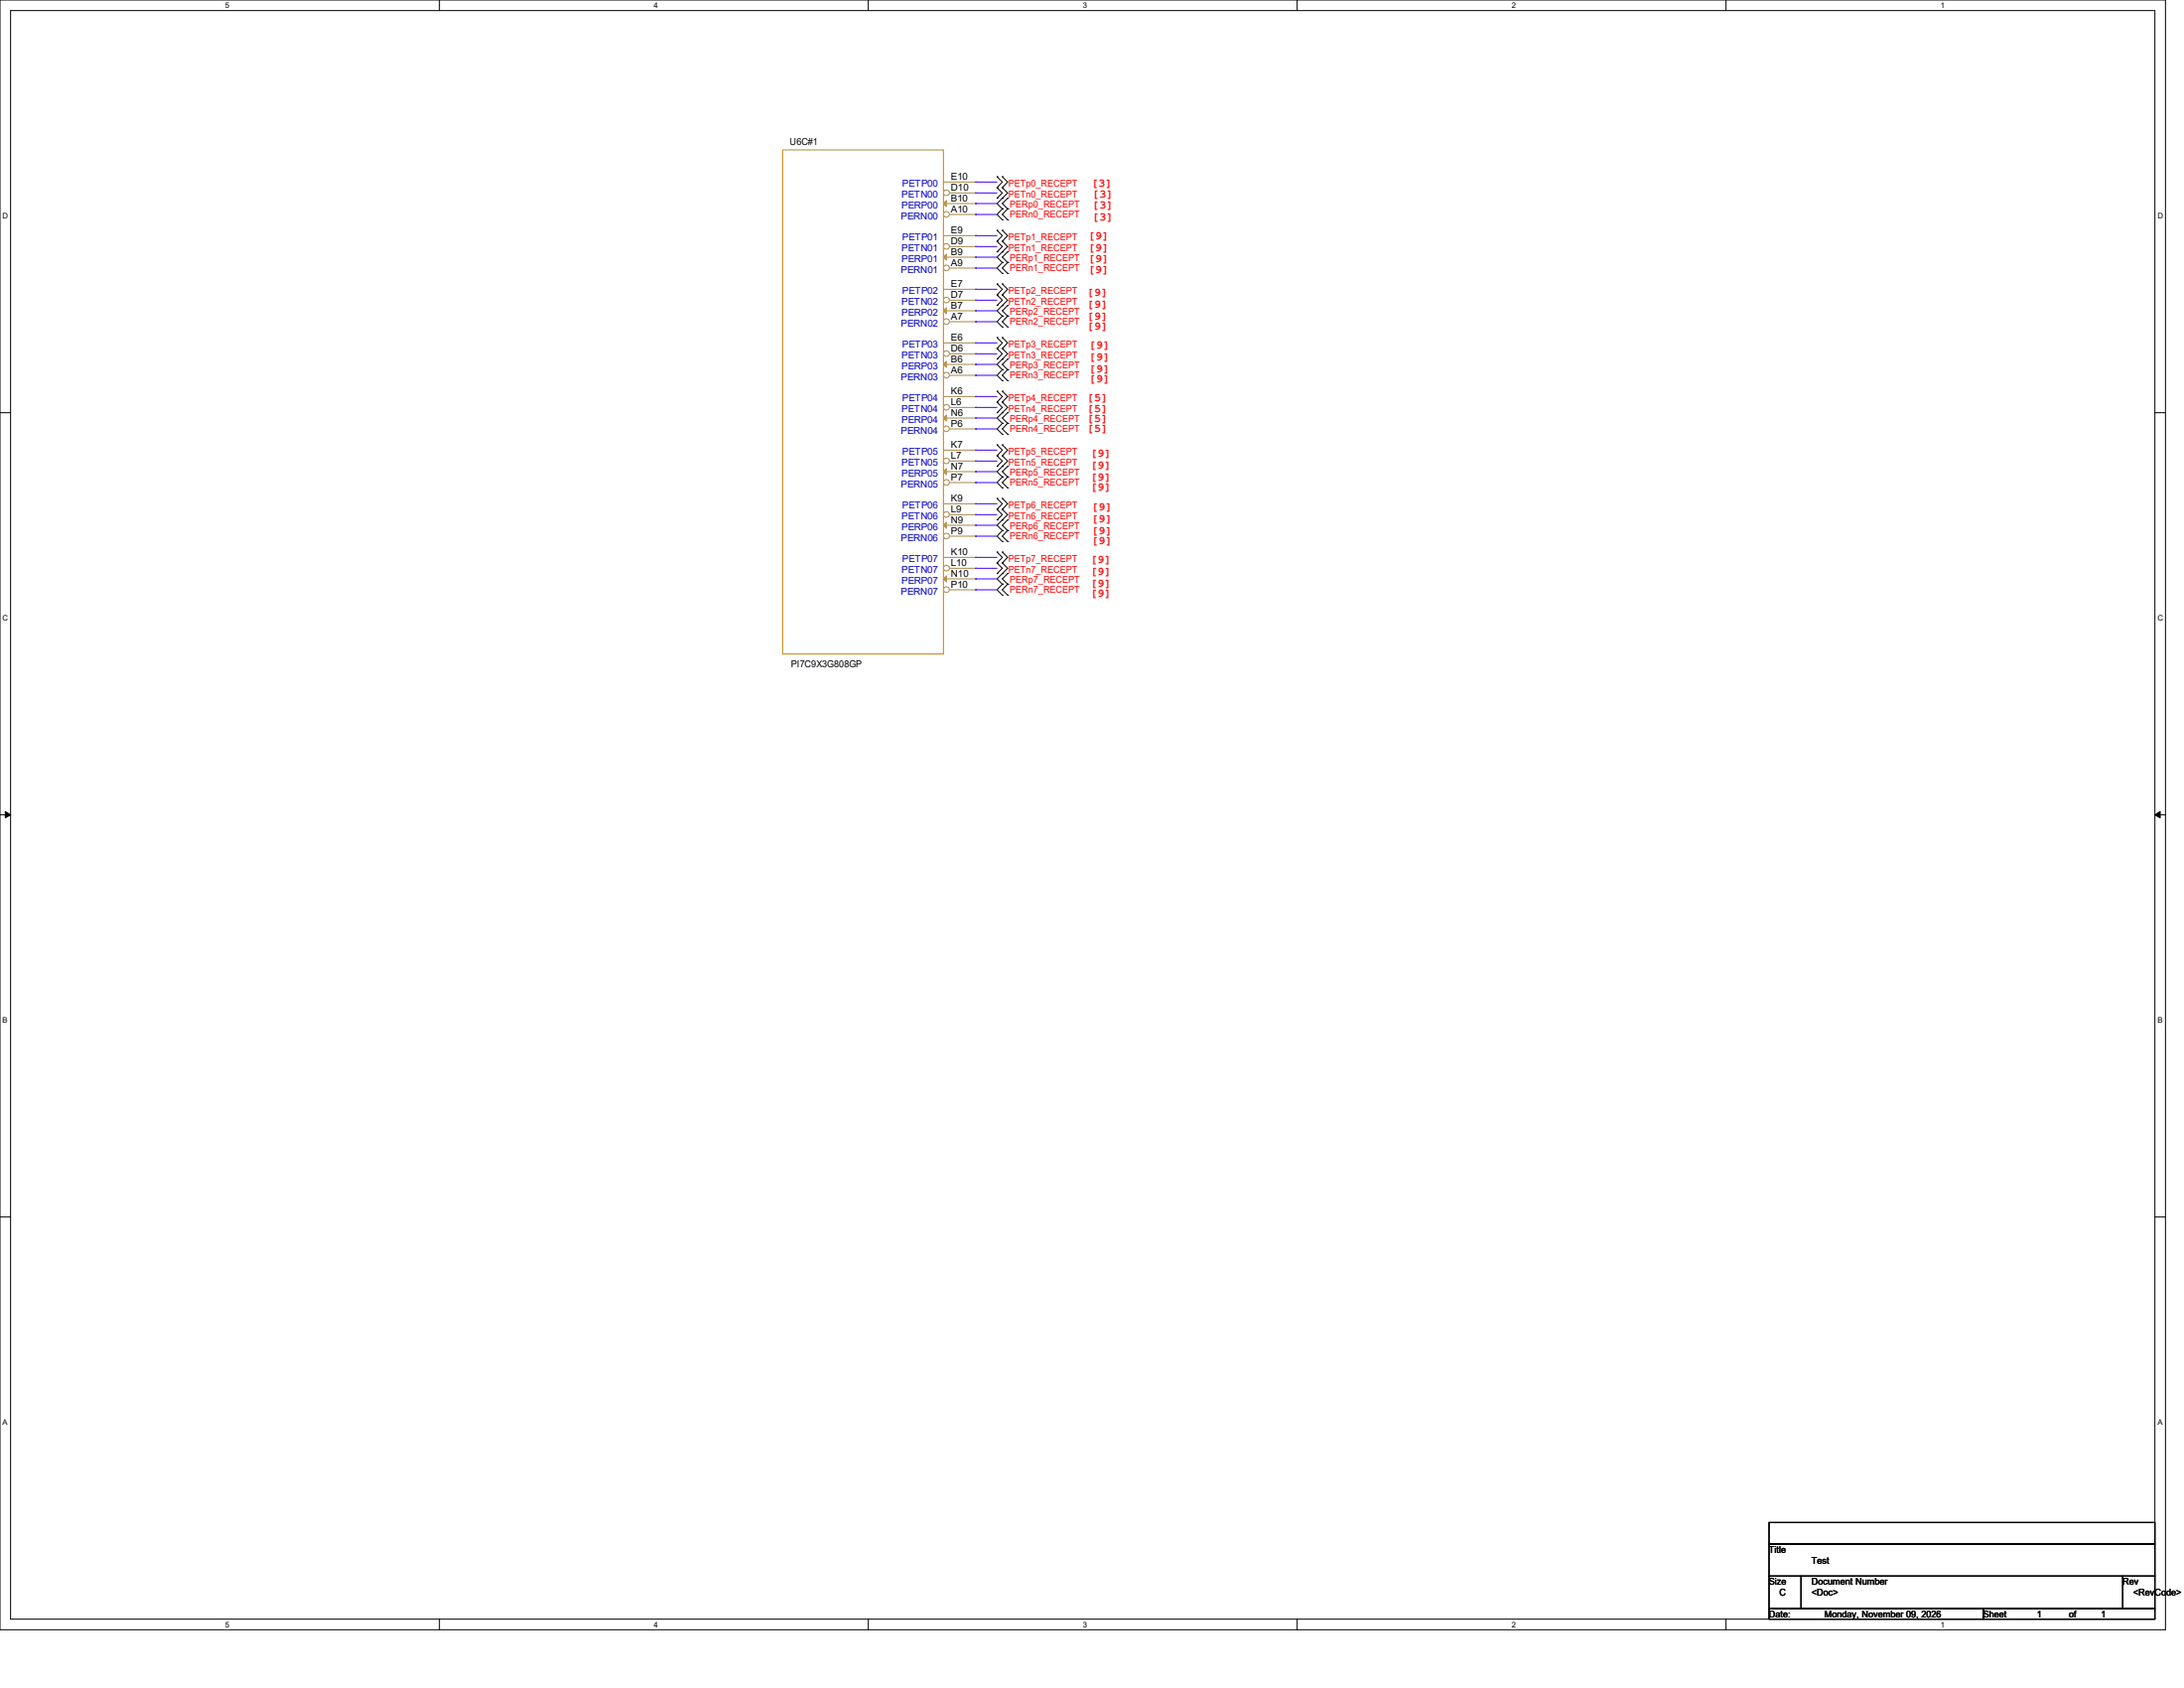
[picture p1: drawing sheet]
<svg xmlns="http://www.w3.org/2000/svg" width="279mm" height="216mm" viewBox="0 0 279 216" stroke-linecap="round" stroke-linejoin="round" font-family="sans-serif">
<path d="M0 0h277v208.4h-277zM1.4 1.4h274.3v205.7h-274.3z" fill="none" stroke="#000" stroke-width=".13"/>
<g fill="#fff">
<path d="M28.8 .1h.5v1.1h-.5z"/>
<path d="M28.8 207.2h.5v1.1h-.5z"/>
</g>
<path d="M56.2 0v1.4M56.2 207.1v1.3" fill="none" stroke="#000" stroke-width=".13"/>
<g fill="#fff">
<path d="M83.7 .1h.5v1.1h-.5z"/>
<path d="M83.7 207.2h.5v1.1h-.5z"/>
</g>
<path d="M111.1 0v1.4M111.1 207.1v1.3" fill="none" stroke="#000" stroke-width=".13"/>
<g fill="#fff">
<path d="M138.5 .1h.6v1.1h-.6z"/>
<path d="M138.5 207.2h.6v1.1h-.6z"/>
</g>
<path d="M165.9 0v1.4M165.9 207.1v1.3" fill="none" stroke="#000" stroke-width=".13"/>
<g fill="#fff">
<path d="M193.4 .1h.5v1.1h-.5z"/>
<path d="M193.4 207.2h.5v1.1h-.5z"/>
</g>
<path d="M220.8 0v1.4M220.8 207.1v1.3" fill="none" stroke="#000" stroke-width=".13"/>
<g fill="#fff">
<path d="M248.2 .1h.6v1.1h-.6z"/>
<path d="M248.2 207.2h.6v1.1h-.6z"/>
<path d="M.3 27.1h.8v1.1h-.8z"/>
<path d="M276 27.1h.7v1.1h-.7z"/>
<path d="M.3 78.5h.8v1.1h-.8z"/>
<path d="M276 78.5h.7v1.1h-.7z"/>
</g>
<path d="M0 52.8h1.4M275.7 52.8h1.3" fill="none" stroke="#000" stroke-width=".13"/>
<g fill="#fff">
<path d="M.3 129.9h.7v1.1h-.7z"/>
<path d="M276 129.9h.6v1.1h-.6z"/>
</g>
<path d="M0 104.2h1.4M275.7 104.2h1.3" fill="none" stroke="#000" stroke-width=".13"/>
<path d="M.7 103.8l.7 .4-.7 .4zM275.7 104.2l.7-.4v.8z" fill="#000" stroke="#000" stroke-width=".13"/>
<g fill="#fff">
<path d="M.3 181.4h.7v1.1h-.7z"/>
<path d="M276 181.4h.6v1.1h-.6z"/>
</g>
<g fill="none" stroke="#000" stroke-width=".13">
<path d="M127.6 22.6h.1M127.6 24h.1M127.6 25.4h.1M127.6 29.5h.1M127.6 30.9h.1M127.6 32.2h.1M127.6 36.3h.1M127.6 37.7h.1M127.6 39.1h.1M127.6 22.6l.6 .7-.6 .7M127.6 24l.6 .7-.6 .7M127.6 29.5l.6 .6-.6 .8"/>
<path d="M127.6 30.9l.6 .6-.6 .7M127.6 36.3l.6 .7-.6 .7M127.6 37.7l.6 .7-.6 .7M128.2 22.6h.1M128.2 24h.1M128.2 25.4h.1M128.2 26.7h.1M128.2 28.1h.1M128.2 29.5h.1M128.2 30.9h.1M128.2 32.2h.1M128.2 33.6h.1"/>
<path d="M128.2 35h.1M128.2 36.3h.1M128.2 37.7h.1M128.2 39.1h.1M128.2 22.6l.7 .7-.7 .7M128.2 24l.7 .7-1.3 1.3 .6 .7M128.2 26.7l-.6 .7 .6 .7M128.2 29.5l.7 .6-.7 .8M128.2 30.9l.7 .6-1.3 1.4 .6 .7M128.2 33.6l-.6 .7 .6 .7M128.2 36.3l.7 .7-.7 .7M128.2 37.7l.7 .7-1.3 1.4 .6 .6"/>
<path d="M128.9 26.7h.1M128.9 25.4h.1M128.9 28.1h.1M128.9 33.6h.1M128.9 32.2h.1M128.9 35h.1M128.9 39.1h.1M128.9 25.4l-.7 .6 .7 .7M128.9 26.7l-.7 .7 .7 .7M128.9 32.2l-.7 .7 .7 .7M128.9 33.6l-.7 .7 .7 .7M128.9 39.1l-.7 .7 .7 .6"/>
<path d="M127.6 43.2h.1M127.6 44.6h.1M127.6 45.9h.1M127.6 50h.1M127.6 51.4h.1M127.6 52.8h.1M127.6 56.9h.1M127.6 58.3h.1M127.6 59.6h.1M127.6 43.2l.6 .7-.6 .7M127.6 44.6l.6 .7-.6 .6M127.6 50l.6 .7-.6 .7"/>
<path d="M127.6 51.4l.6 .7-.6 .7M127.6 56.9l.6 .7-.6 .7M127.6 58.3l.6 .7-.6 .6M128.2 40.4h.1M128.2 41.8h.1M128.2 43.2h.1M128.2 44.6h.1M128.2 45.9h.1M128.2 47.3h.1M128.2 48.7h.1M128.2 50h.1M128.2 51.4h.1"/>
<path d="M128.2 52.8h.1M128.2 54.1h.1M128.2 55.5h.1M128.2 56.9h.1M128.2 58.3h.1M128.2 59.6h.1M128.2 40.4l-.6 .7 .6 .7M128.2 43.2l.7 .7-.7 .7M128.2 44.6l.7 .7-1.3 1.3 .6 .7M128.2 47.3l-.6 .7 .6 .7M128.2 50l.7 .7-.7 .7M128.2 51.4l.7 .7-1.3 1.4 .6 .6"/>
<path d="M128.2 54.1l-.6 .8 .6 .6M128.2 56.9l.7 .7-.7 .7M128.2 58.3l.7 .7-1.3 1.3 .6 .7M128.9 40.4h.1M128.9 41.8h.1M128.9 47.3h.1M128.9 45.9h.1M128.9 48.7h.1M128.9 54.1h.1M128.9 52.8h.1M128.9 55.5h.1M128.9 59.6h.1"/>
<path d="M128.9 40.4l-.7 .7 .7 .7M128.9 45.9l-.7 .7 .7 .7M128.9 47.3l-.7 .7 .7 .7M128.9 52.8l-.7 .7 .7 .6M128.9 54.1l-.7 .8 .7 .6M128.9 59.6l-.7 .7 .7 .7M127.6 63.8h.1M127.6 65.2h.1M127.6 66.5h.1M127.6 70.6h.1M127.6 72h.1M127.6 73.4h.1"/>
<path d="M127.6 63.8l.6 .6-.6 .8M127.6 65.2l.6 .6-.6 .7M127.6 70.6l.6 .7-.6 .7M127.6 72l.6 .7-.6 .7M128.2 61h.1M128.2 62.4h.1M128.2 63.8h.1M128.2 65.2h.1M128.2 66.5h.1M128.2 67.9h.1M128.2 69.3h.1M128.2 70.6h.1"/>
<path d="M128.2 72h.1M128.2 73.4h.1M128.2 74.7h.1M128.2 76.1h.1M128.2 61l-.6 .7 .6 .7M128.2 63.8l.7 .6-.7 .8M128.2 65.2l.7 .6-1.3 1.4 .6 .7M128.2 67.9l-.6 .7 .6 .7M128.2 70.6l.7 .7-.7 .7M128.2 72l.7 .7-1.3 1.3 .6 .7M128.2 74.7l-.6 .7 .6 .7M128.9 61h.1"/>
<path d="M128.9 62.4h.1M128.9 67.9h.1M128.9 66.5h.1M128.9 69.3h.1M128.9 74.7h.1M128.9 73.4h.1M128.9 76.1h.1M128.9 61l-.7 .7 .7 .7M128.9 66.5l-.7 .7 .7 .7M128.9 67.9l-.7 .7 .7 .7M128.9 73.4l-.7 .6 .7 .7M128.9 74.7l-.7 .7 .7 .7"/>
<path d="M0 155.7h1.4M275.7 155.7h1.3M226.3 194.7h49.4v2.8h-49.4zM226.3 197.5h49.4v4.1h-49.4zM226.3 201.6h4.1v4.1h-4.1zM226.3 205.7h27.4v1.4h-27.4zM230.4 201.6h41.2v4.1h-41.2zM253.7 205.7h22v1.4h-22zM271.6 201.6h4.1v4.1h-4.1z"/>
</g>
<path d="M100.1 19.2h20.6v64.5h-20.6z" fill="none" stroke="#cc8006" stroke-width=".13"/>
<path d="M120.7 23.3h4.1M124.8 23.3h.1" fill="none" stroke="#a84" stroke-width=".13"/>
<circle cx="121.1" cy="24.7" r=".37" fill="#fff" stroke="#a84" stroke-width=".13"/>
<path d="M120.7 26h4.1M121.5 24.7h3.3M124.8 24.7h.1M124.8 26h.1" fill="none" stroke="#a84" stroke-width=".13"/>
<path d="M120.7 26l.4-.3v.7z" fill="#a84" stroke="#a84" stroke-width=".13"/>
<circle cx="121.1" cy="27.4" r=".37" fill="#fff" stroke="#a84" stroke-width=".13"/>
<path d="M120.7 30.1h4.1M121.5 27.4h3.3M124.8 27.4h.1M124.8 30.1h.1" fill="none" stroke="#a84" stroke-width=".13"/>
<circle cx="121.1" cy="31.5" r=".37" fill="#fff" stroke="#a84" stroke-width=".13"/>
<path d="M120.7 32.9h4.1M121.5 31.5h3.3M124.8 31.5h.1M124.8 32.9h.1" fill="none" stroke="#a84" stroke-width=".13"/>
<path d="M120.7 32.9l.4-.4v.8z" fill="#a84" stroke="#a84" stroke-width=".13"/>
<circle cx="121.1" cy="34.3" r=".37" fill="#fff" stroke="#a84" stroke-width=".13"/>
<path d="M120.7 37h4.1M121.5 34.3h3.3M124.8 34.3h.1M124.8 37h.1" fill="none" stroke="#a84" stroke-width=".13"/>
<circle cx="121.1" cy="38.4" r=".37" fill="#fff" stroke="#a84" stroke-width=".13"/>
<path d="M120.7 39.8h4.1M121.5 38.4h3.3M124.8 38.4h.1M124.8 39.8h.1" fill="none" stroke="#a84" stroke-width=".13"/>
<path d="M120.7 39.8l.4-.4v.7z" fill="#a84" stroke="#a84" stroke-width=".13"/>
<circle cx="121.1" cy="41.1" r=".37" fill="#fff" stroke="#a84" stroke-width=".13"/>
<path d="M120.7 43.9h4.1M121.5 41.1h3.3M124.8 41.1h.1M124.8 43.9h.1" fill="none" stroke="#a84" stroke-width=".13"/>
<circle cx="121.1" cy="45.2" r=".37" fill="#fff" stroke="#a84" stroke-width=".13"/>
<path d="M120.7 46.6h4.1M121.5 45.3h3.3M124.8 45.3h.1M124.8 46.6h.1" fill="none" stroke="#a84" stroke-width=".13"/>
<path d="M121.1 46.2v.8l-.4-.4z" fill="#a84" stroke="#a84" stroke-width=".13"/>
<circle cx="121.1" cy="48" r=".37" fill="#fff" stroke="#a84" stroke-width=".13"/>
<path d="M120.7 50.7h4.1M121.5 48h3.3M124.8 48h.1M124.8 50.7h.1" fill="none" stroke="#a84" stroke-width=".13"/>
<circle cx="121.1" cy="52.1" r=".37" fill="#fff" stroke="#a84" stroke-width=".13"/>
<path d="M120.7 53.5h4.1M121.5 52.1h3.3M124.8 52.1h.1M124.8 53.5h.1" fill="none" stroke="#a84" stroke-width=".13"/>
<path d="M120.7 53.5l.4-.4v.7z" fill="#a84" stroke="#a84" stroke-width=".13"/>
<circle cx="121.1" cy="54.8" r=".37" fill="#fff" stroke="#a84" stroke-width=".13"/>
<path d="M120.7 57.6h4.1M121.5 54.9h3.3M124.8 54.9h.1M124.8 57.6h.1" fill="none" stroke="#a84" stroke-width=".13"/>
<circle cx="121.1" cy="58.9" r=".37" fill="#fff" stroke="#a84" stroke-width=".13"/>
<path d="M121.5 59h3.3M124.8 59h.1M120.7 60.3h4.1M124.8 60.3h.1" fill="none" stroke="#a84" stroke-width=".13"/>
<path d="M121.1 59.9v.8l-.4-.4z" fill="#a84" stroke="#a84" stroke-width=".13"/>
<circle cx="121.1" cy="61.7" r=".37" fill="#fff" stroke="#a84" stroke-width=".13"/>
<path d="M120.7 64.4h4.1M121.5 61.7h3.3M124.8 61.7h.1M124.8 64.4h.1" fill="none" stroke="#a84" stroke-width=".13"/>
<circle cx="121.1" cy="65.8" r=".37" fill="#fff" stroke="#a84" stroke-width=".13"/>
<path d="M120.7 67.2h4.1M121.5 65.8h3.3M124.8 65.8h.1M124.8 67.2h.1" fill="none" stroke="#a84" stroke-width=".13"/>
<path d="M120.7 67.2l.4-.4v.8z" fill="#a84" stroke="#a84" stroke-width=".13"/>
<circle cx="121.1" cy="68.6" r=".37" fill="#fff" stroke="#a84" stroke-width=".13"/>
<path d="M120.7 71.3h4.1M121.5 68.6h3.3M124.8 68.6h.1M124.8 71.3h.1" fill="none" stroke="#a84" stroke-width=".13"/>
<circle cx="121.1" cy="72.7" r=".37" fill="#fff" stroke="#a84" stroke-width=".13"/>
<path d="M120.7 74h4.1M121.5 72.7h3.3M124.8 72.7h.1M124.8 74h.1" fill="none" stroke="#a84" stroke-width=".13"/>
<path d="M120.7 74l.4-.3v.7z" fill="#a84" stroke="#a84" stroke-width=".13"/>
<circle cx="121.1" cy="75.4" r=".37" fill="#fff" stroke="#a84" stroke-width=".13"/>
<path d="M121.5 75.4h3.3M124.8 75.4h.1" fill="none" stroke="#a84" stroke-width=".13"/>
<g fill="none" stroke="#4200ff" stroke-width=".13">
<path d="M124.8 23.3h.1M124.8 24.7h.1M124.8 26h.1M124.8 27.4h.1M124.8 30.1h.1M124.8 31.5h.1M124.8 32.9h.1M124.8 34.3h.1M124.8 37h.1M124.8 38.4h.1M124.8 39.8h.1M124.8 23.3h2.8"/>
<path d="M124.8 24.7h2.8M124.8 26h2.8M124.8 27.4h2.8M124.8 30.1h2.8M124.8 31.5h2.8M124.8 32.9h2.8M124.8 34.3h2.8M124.8 37h2.8M124.8 38.4h2.8M124.8 39.8h2.8M124.8 41.1h.1M124.8 43.9h.1"/>
<path d="M124.8 48h.1M124.8 46.6h.1M124.8 45.3h.1M124.8 50.7h.1M124.8 52.1h.1M124.8 53.5h.1M124.8 54.9h.1M124.8 57.6h.1M124.8 59h.1M124.8 41.1h2.8M124.8 43.9h2.8M124.8 48h2.8"/>
<path d="M124.8 46.6h2.8M124.8 45.3h2.8M124.8 50.7h2.8M124.8 52.1h2.8M124.8 53.5h2.8M124.8 54.9h2.8M124.8 57.6h2.8M124.8 59h2.8M124.8 75.4h.1M124.8 74h.1M124.8 72.7h.1M124.8 71.3h.1"/>
<path d="M124.8 64.4h.1M124.8 65.8h.1M124.8 67.2h.1M124.8 68.6h.1M124.8 60.3h.1M124.8 61.7h.1M124.8 75.4h2.8M124.8 74h2.8M124.8 72.7h2.8M124.8 71.3h2.8M124.8 64.4h2.8M124.8 65.8h2.8"/>
<path d="M124.8 67.2h2.8M124.8 68.6h2.8M124.8 60.3h2.8M124.8 61.7h2.8"/>
</g>
<g font-size="1.5" fill="#f00">
<text x="139.6" y="23.8">[3]</text>
<text x="139.7" y="25.2">[3]</text>
<text x="139.7" y="26.7">[3]</text>
<text x="139.7" y="28.2">[3]</text>
<text x="139.2" y="33.6">[9]</text>
<text x="139.2" y="35">[9]</text>
<text x="139.2" y="30.6">[9]</text>
<text x="139.2" y="32.1">[9]</text>
<text x="139.1" y="37.8">[9]</text>
<text x="139.1" y="39.3">[9]</text>
<text x="139.1" y="40.9">[9]</text>
<text x="139.1" y="42.2">[9]</text>
<text x="139.3" y="44.5">[9]</text>
<text x="139.3" y="46.1">[9]</text>
<text x="139.3" y="47.6">[9]</text>
<text x="139.1" y="51.3">[5]</text>
<text x="139.1" y="52.7">[5]</text>
<text x="139.3" y="48.9">[9]</text>
<text x="139.1" y="54">[5]</text>
<text x="139.1" y="55.2">[5]</text>
<text x="139.5" y="58.4">[9]</text>
<text x="139.5" y="59.9">[9]</text>
<text x="139.5" y="62.8">[9]</text>
<text x="139.5" y="61.4">[9]</text>
<text x="139.6" y="65.3">[9]</text>
<text x="139.5" y="72">[9]</text>
<text x="139.6" y="69.6">[9]</text>
<text x="139.6" y="68.3">[9]</text>
<text x="139.6" y="66.8">[9]</text>
<text x="139.5" y="76.4">[9]</text>
<text x="139.5" y="75">[9]</text>
<text x="139.5" y="73.5">[9]</text>
</g>
<g font-size="1.2">
<text x="101" y="18.5">U6C#1</text>
<text x="121.7" y="23">E10</text>
<text x="121.7" y="24.4">D10</text>
<text x="121.7" y="25.7">B10</text>
<text x="121.7" y="27.1">A10</text>
<text x="121.7" y="29.8">E9</text>
<text x="121.7" y="31.2">D9</text>
<text x="121.7" y="32.6">B9</text>
<text x="121.7" y="34">A9</text>
<text x="121.7" y="36.7">E7</text>
<text x="121.7" y="38.1">D7</text>
<text x="121.7" y="39.5">B7</text>
<text x="121.7" y="40.9">A7</text>
<text x="121.7" y="43.6">E6</text>
<text x="121.7" y="45">D6</text>
<text x="121.7" y="46.3">B6</text>
<text x="121.7" y="47.7">A6</text>
<text x="121.7" y="50.4">K6</text>
<text x="121.7" y="51.8">L6</text>
<text x="121.7" y="53.2">N6</text>
<text x="121.7" y="54.6">P6</text>
<text x="121.7" y="57.3">K7</text>
<text x="121.7" y="58.7">L7</text>
<text x="121.7" y="60">N7</text>
<text x="121.7" y="61.4">P7</text>
<text x="121.7" y="64.1">K9</text>
<text x="121.7" y="65.5">L9</text>
<text x="121.7" y="66.9">N9</text>
<text x="121.7" y="68.3">P9</text>
<text x="121.7" y="71">K10</text>
<text x="121.7" y="72.4">L10</text>
<text x="121.7" y="73.7">N10</text>
<text x="121.7" y="75.1">P10</text>
<text x="101.2" y="85.3">PI7C9X3G808GP</text>
<text x="226.3" y="198.6">Title</text>
<text x="226.3" y="202.7">Size</text>
<text x="231.8" y="200">Test</text>
<text x="231.8" y="202.7">Document Number</text>
<text x="271.6" y="202.7">Rev</text>
<text x="226.3" y="206.9">Date:</text>
<text x="227.7" y="204.1">C</text>
<text x="231.8" y="204.1">&lt;Doc&gt;</text>
<text x="233.4" y="206.9">Monday, November 09, 2026</text>
<text x="253.7" y="206.9">Sheet</text>
<text x="260.6" y="206.9">1</text>
<text x="264.7" y="206.9">of</text>
<text x="268.8" y="206.9">1</text>
<text x="272.9" y="204.1">&lt;RevCode&gt;</text>
</g>
<g font-size="1.2" fill="#00c">
<text x="115.4" y="23.9">PETP00</text>
<text x="115.3" y="28">PERN00</text>
<text x="115.4" y="25.3">PETN00</text>
<text x="115.4" y="26.6">PERP00</text>
<text x="115.3" y="34.9">PERN01</text>
<text x="115.4" y="32.1">PETN01</text>
<text x="115.4" y="33.5">PERP01</text>
<text x="115.4" y="30.7">PETP01</text>
<text x="115.3" y="41.7">PERN02</text>
<text x="115.4" y="39">PETN02</text>
<text x="115.4" y="40.3">PERP02</text>
<text x="115.4" y="37.6">PETP02</text>
<text x="115.4" y="45.8">PETN03</text>
<text x="115.4" y="47.2">PERP03</text>
<text x="115.4" y="44.4">PETP03</text>
<text x="115.3" y="48.6">PERN03</text>
<text x="115.4" y="52.7">PETN04</text>
<text x="115.4" y="51.3">PETP04</text>
<text x="115.3" y="55.5">PERN04</text>
<text x="115.4" y="54.1">PERP04</text>
<text x="115.4" y="59.6">PETN05</text>
<text x="115.4" y="58.2">PETP05</text>
<text x="115.3" y="62.3">PERN05</text>
<text x="115.4" y="60.9">PERP05</text>
<text x="115.4" y="65">PETP06</text>
<text x="115.3" y="69.2">PERN06</text>
<text x="115.4" y="66.4">PETN06</text>
<text x="115.4" y="67.8">PERP06</text>
<text x="115.4" y="71.9">PETP07</text>
<text x="115.3" y="76">PERN07</text>
<text x="115.4" y="73.3">PETN07</text>
<text x="115.4" y="74.6">PERP07</text>
</g>
<g font-size="1.2" fill="#f00">
<text x="129" y="23.9">PETp0_RECEPT</text>
<text x="129" y="25.3">PETn0_RECEPT</text>
<text x="129.2" y="26.5">PERp0_RECEPT</text>
<text x="129.2" y="27.9">PERn0_RECEPT</text>
<text x="129" y="30.7">PETp1_RECEPT</text>
<text x="129" y="32.1">PETn1_RECEPT</text>
<text x="129.2" y="33.4">PERp1_RECEPT</text>
<text x="129.2" y="34.7">PERn1_RECEPT</text>
<text x="129" y="37.6">PETp2_RECEPT</text>
<text x="129" y="39">PETn2_RECEPT</text>
<text x="129.2" y="40.2">PERp2_RECEPT</text>
<text x="129.2" y="41.6">PERn2_RECEPT</text>
<text x="129" y="44.4">PETp3_RECEPT</text>
<text x="129" y="45.8">PETn3_RECEPT</text>
<text x="129.2" y="47.1">PERp3_RECEPT</text>
<text x="129" y="51.3">PETp4_RECEPT</text>
<text x="129" y="52.7">PETn4_RECEPT</text>
<text x="129.2" y="48.4">PERn3_RECEPT</text>
<text x="129.2" y="53.9">PERp4_RECEPT</text>
<text x="129" y="58.2">PETp5_RECEPT</text>
<text x="129" y="59.6">PETn5_RECEPT</text>
<text x="129.2" y="55.3">PERn4_RECEPT</text>
<text x="129" y="65">PETp6_RECEPT</text>
<text x="129.2" y="60.8">PERp5_RECEPT</text>
<text x="129.2" y="62.1">PERn5_RECEPT</text>
<text x="129" y="66.4">PETn6_RECEPT</text>
<text x="129" y="71.9">PETp7_RECEPT</text>
<text x="129.2" y="67.6">PERp6_RECEPT</text>
<text x="129.2" y="69">PERn6_RECEPT</text>
<text x="129" y="73.3">PETn7_RECEPT</text>
<text x="129.2" y="74.5">PERp7_RECEPT</text>
<text x="129.2" y="75.9">PERn7_RECEPT</text>
</g>
<g font-size="1">
<text x="28.8" y="1">5</text>
<text x="83.7" y="1">4</text>
<text x="138.5" y="1">3</text>
<text x="193.4" y="1">2</text>
<text x="248.2" y="1">1</text>
<text x=".3" y="27.9">D</text>
<text x="276" y="27.9">D</text>
<text x=".3" y="79.4">C</text>
<text x="276" y="79.4">C</text>
<text x=".3" y="130.8">B</text>
<text x="276" y="130.8">B</text>
<text x=".3" y="182.2">A</text>
<text x="276" y="182.2">A</text>
<text x="28.8" y="208.1">5</text>
<text x="83.7" y="208.1">4</text>
<text x="138.5" y="208.1">3</text>
<text x="193.4" y="208.1">2</text>
<text x="248.2" y="208.1">1</text>
</g>
</svg>
